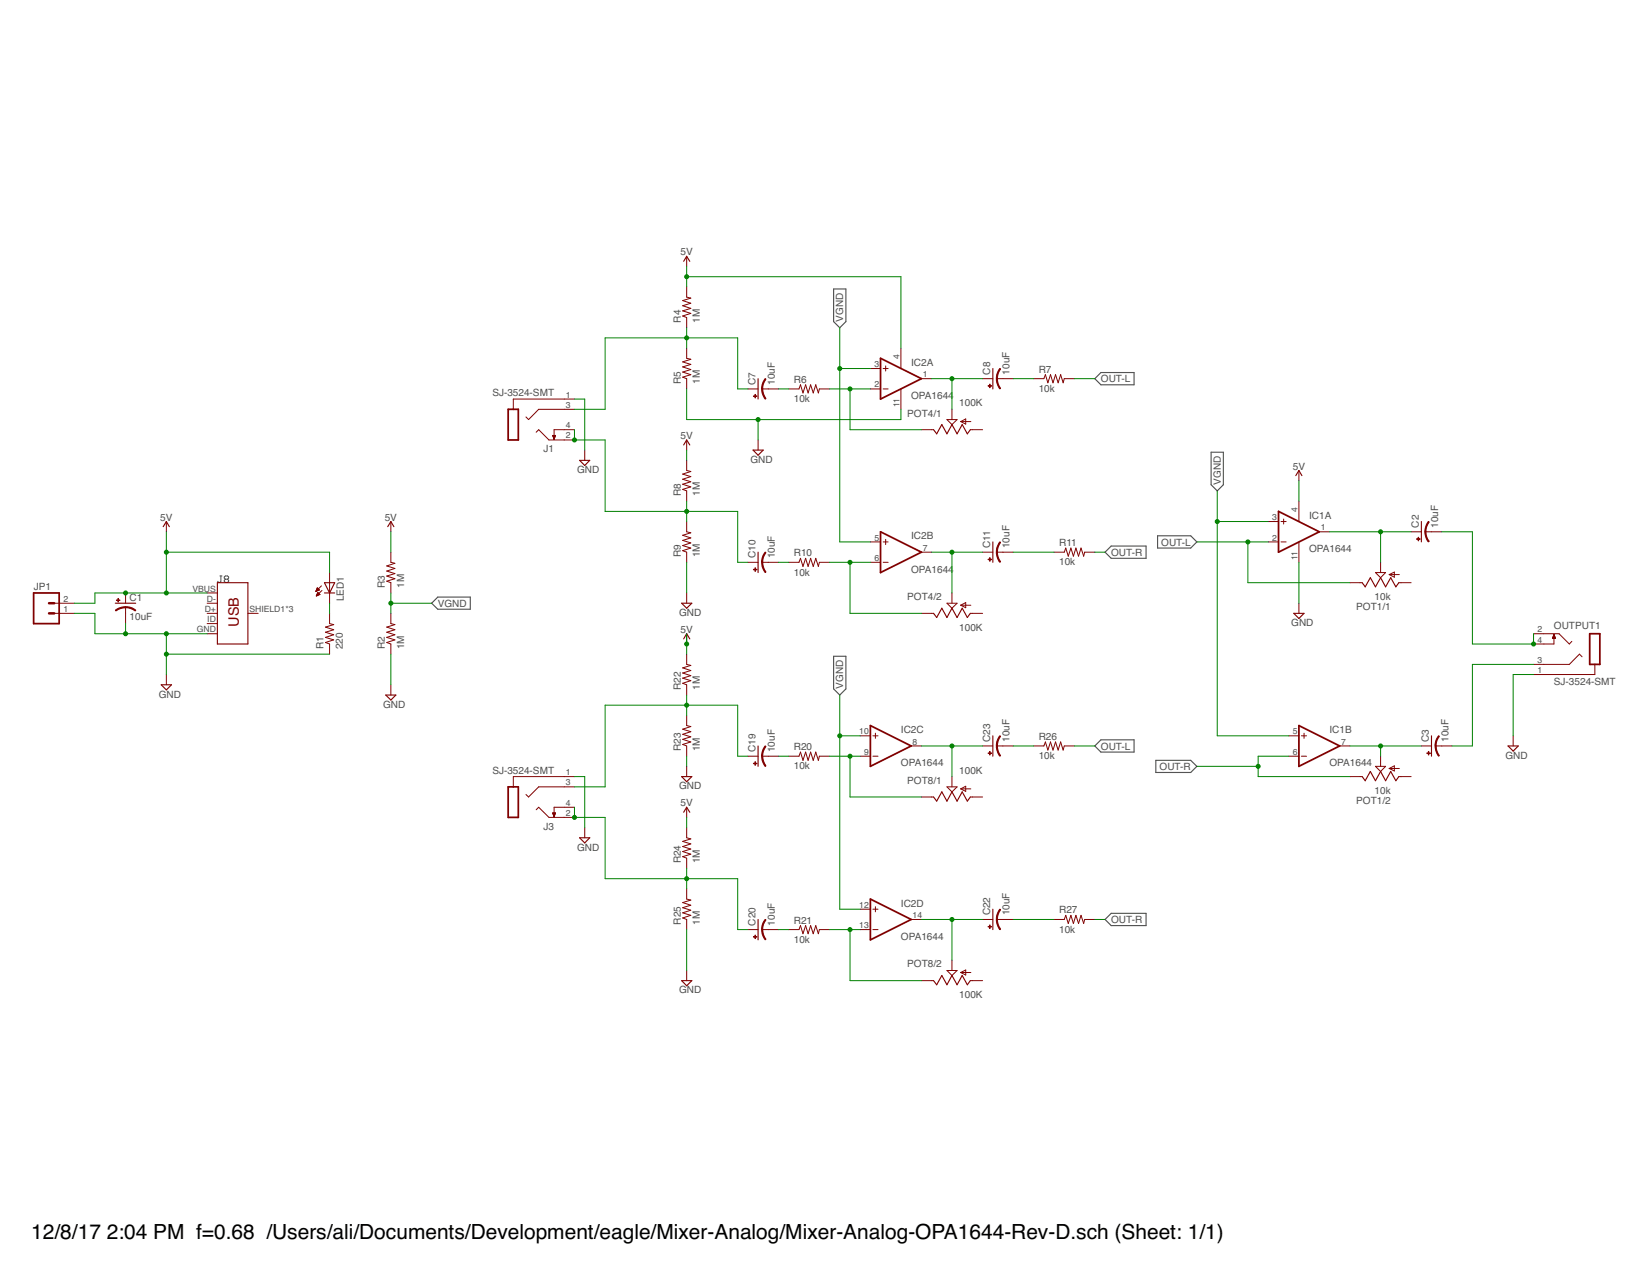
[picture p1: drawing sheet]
<svg xmlns="http://www.w3.org/2000/svg" width="279mm" height="216mm" viewBox="0 0 279 216" stroke-linecap="round" stroke-linejoin="round" font-family="sans-serif">
<path d="M37.2 97.5h.4M37.4 97.5v.9l-.2 .2h-.2l-.2-.2M38.1 98l-.1 .2 .1 .4h.4l.2-.2-.2-.4M38.1 98l-.1-.2v-.2l.1-.1h.4l.2 .1v.2l-.2 .2M38.1 98h.4" fill="none" stroke="#505050" stroke-width=".17"/>
<path d="M141.1 48.9h2.1v5.5l-1.1 1.1-1-1.1zM185.3 64.1l1-1.1h5.6v2.1h-5.6zM205 76.5h2v5.5l-1 1.1-1-1.1zM187 93.4l1-1h6v2.1h-6zM195.9 90.7h5.6l1 1-1 1h-5.6zM74.1 101h5.5v2.1h-5.5l-1.1-1zM141.1 111h2.1v5.6l-1.1 1-1-1zM185.3 126.2l1-1h5.6v2.1h-5.6zM195.6 128.7h5.9l1 1-1 1h-5.9zM187 155.6l1-1.1h6v2.1h-6z" fill="none" stroke="#505050" stroke-width=".19"/>
<g fill="none" stroke="#800000" stroke-width=".19">
<path d="M115.7 44.2l.5-.8 .5 .8M98.1 77.9h1.7l-.8 .9zM115.7 75.3l.5-.9 .5 .9M127.4 76.2h1.8l-.9 .8zM128.3 64.1v3.4M158 72.7l.5 .7 .9-1.6 .9 1.6 .8-1.6 .9 1.6 .8-1.6 .9 1.6 .5-.7M168 62.4v3.4M27.6 89.1l.6-.9 .5 .9M36.8 98.6h5.2v10.4h-5.2zM54.9 98.6h1.7l-.8 1.7zM65.6 89.1l.5-.9 .6 .9M128.3 93.4v3.5"/>
<path d="M168 91.7v3.4M219.3 80.5l.5-.9 .5 .9M230.5 98.6l.5 .7 .9-1.6 .9 1.6 .8-1.6 .9 1.6 .9-1.6 .8 1.6 .5-.7M240.5 88.2v3.5M19.5 102.1h3.5M27.3 115.9h1.7l-.8 .8zM54.9 100.3h1.7M65.3 117.6h1.7l-.9 .8zM115.4 102.1h1.7l-.9 .8zM115.7 108.1l.5-.9 .5 .9M158 103.8l.5 .7 .9-1.6 .9 1.6 .8-1.6 .9 1.6 .8-1.6 .9 1.6 .5-.7M218.9 103.8h1.8l-.9 .8z"/>
<path d="M115.4 131.4h1.7l-.9 .9zM115.7 137.4l.5-.8 .5 .8M128.3 126.2v3.5M158 134.9l.5 .7 .9-1.6 .9 1.6 .8-1.6 .9 1.6 .8-1.6 .9 1.6 .5-.7M168 124.5v3.5M230.5 131.4l.5 .7 .9-1.6 .9 1.6 .8-1.6 .9 1.6 .9-1.6 .8 1.6 .5-.7M242.3 124.5v3.5M255.2 126.2h1.7l-.8 .9zM98.1 141.8h1.7l-.8 .8zM128.3 155.6v3.4M168 153.8v3.5M115.4 165.9h1.7l-.9 .9z"/>
<path d="M158 165.9l.5 .7 .9-1.5 .9 1.5 .8-1.5 .9 1.5 .8-1.5 .9 1.5 .5-.7"/>
</g>
<g fill="none" stroke="#800000" stroke-width=".17">
<path d="M116.2 48.5v1.8l.7 .1-1.4 .5 1.4 .4-1.4 .4 1.4 .5-1.4 .4 1.4 .4-1.4 .5 .7 .2v1.8M116.2 43.4v1.7M116.2 58.9v1.7l.7 .2-1.4 .4 1.4 .5-1.4 .4 1.4 .4-1.4 .4 1.4 .5-1.4 .4 .7 .3v1.7M152.5 58.9v3.5M90.7 73.1l.5-.4 1.7 1.7h4.3M93.6 73.7h.4l-.2 .6zM93.6 73.7h.4M93.6 73.8h.3M93.6 73.9h.3M93.7 74h.2M93.7 74.1h.2M93.7 74.1h.1"/>
<path d="M93.7 74.2h.1M93.7 74.3h.1M97.2 67.5h-10.3v1.8M97.2 69.3h-6l-1.7 1.7-.5-.5M97.2 72.7h-3.4v1.6M99 76.2v1.7M116.2 74.4v1.8M116.2 77.9v1.7l.7 .2-1.4 .4 1.4 .4-1.4 .5 1.4 .4-1.4 .4 1.4 .5-1.4 .4 .7 .3v1.7M126.6 65.8h1.7M128.3 74.4v1.8M129 65.8h2.8M133.5 65.8h1.7l.3-.7 .4 1.4 .4-1.4 .5 1.4 .4-1.4 .4 1.4 .4-1.4 .5 1.4 .2-.7h1.7"/>
<path d="M147.3 65.8h1.7M147.3 62.4h1.7M149.5 65.8h.8M149.5 62.4h.8M149.9 61.9v.9M152.5 65.8v3.5M155.9 72.7h2.1M155.9 64.1h1.7M160.3 71h1.7l-.9 .8zM161.1 69.3v1.7M162.6 71.3h1.7M162.6 71.3l.8-.4v.9z"/>
<path d="M164.2 72.7h2.1M166.3 64.1h1.7M168.7 64.1h2.8M174.9 64.1h1.8l.2-.7 .4 1.4 .5-1.4 .4 1.4 .4-1.4 .5 1.4 .4-1.4 .4 1.4 .2-.7h1.7M219.8 79.6v1.7M28.2 88.2v1.8M53.5 99.9h.3M53.5 99.9h.4M53.6 99.8h.4M53.6 99.7h.4M53.6 99.7h.3M53.7 99.6h.1"/>
<path d="M53.7 99.5h.1M53.7 99.5l.4 .3-.7 .3zM54.4 99.1l-1 1M54.5 99.9l-1 .9M55.8 96.9v5.2M66.1 93.4v1.7l.7 .2-1.4 .5 1.4 .4-1.4 .4 1.4 .4-1.4 .5 1.4 .4-1.4 .4 .7 .3v1.7M66.1 88.2v1.8M116.2 88.2v1.8l.7 .1-1.4 .5 1.4 .4-1.4 .4 1.4 .5-1.4 .4 1.4 .4-1.4 .5 .7 .2v1.7M126.6 95.1h1.7M129 95.1h2.8M133.5 95.1h1.7l.3-.6 .4 1.3 .4-1.3 .5 1.3 .4-1.3 .4 1.3 .4-1.3 .5 1.3 .2-.7h1.7M147.3 95.1h1.7"/>
<path d="M147.3 91.7h1.7M149.5 95.1h.8M149.5 91.7h.8M149.9 91.3v.8M155.9 93.4h1.7M166.3 93.4h1.7M168.7 93.4h2.8M178.4 93.4h1.7l.3-.7 .4 1.4 .4-1.4 .5 1.4 .4-1.4 .4 1.4 .4-1.4 .5 1.4 .2-.7h1.7M214.6 91.7h1.8M214.6 88.2h1.8M216.8 91.7h.9M216.8 88.2h.9"/>
<path d="M217.2 87.8v.9M219.8 84.8v3.4M219.8 91.7v3.4M223.3 90h1.7M228.5 98.6h2M232.8 96.9h1.7l-.9 .8zM233.6 95.1v1.8M235.1 97.2h1.7M235.1 97.2l.9-.4v.9zM236.7 98.6h2.1M238.8 90h1.7M241.2 90h2.8"/>
<path d="M9.2 103.8h3.4M9.2 102.1h3.4M21.3 100.3v1.8M21.3 102.7v2.8M28.2 114.1v1.8M35.1 103.8h1.7M35.1 102.1h1.7M35.1 107.2h1.7M35.1 100.3h1.7M35.1 105.5h1.7M42 103.8h1.7M53.5 100h.1"/>
<path d="M53.6 100.8h.1M53.6 100.7h.2M53.6 100.6h.4M53.6 100.6h.5M53.7 100.5h.4M53.7 100.4h.3M53.7 100.4h.2M53.8 100.3h.1M53.8 100.2l.3 .4-.6 .2zM55.8 103.8v1.7l.7 .2-1.4 .4 1.4 .5-1.4 .4 1.4 .4-1.4 .4 1.4 .5-1.4 .4 .7 .3v1.7M66.1 103.8v1.7l.7 .2-1.4 .4 1.4 .5-1.4 .4 1.4 .4-1.4 .4 1.4 .5-1.4 .4 .7 .3v1.7M66.1 115.9v1.7"/>
<path d="M116.2 100.3v1.8M116.2 107.2v1.8M116.2 110.7v1.7l.7 .2-1.4 .4 1.4 .5-1.4 .4 1.4 .4-1.4 .4 1.4 .5-1.4 .4 .7 .3v1.7M155.9 103.8h2.1M160.3 102.1h1.7l-.9 .8zM161.1 100.3v1.8M162.6 102.4l.8-.4v.8zM162.6 102.4h1.7M164.2 103.8h2.1M219.8 102.1v1.7M259.5 107.2h4.3l1.8 1.8 .4-.5M262.8 108h.4"/>
<path d="M262.8 107.9h.4M262.8 107.8h.3M262.9 107.7h.2M262.9 107.6h.2M262.9 107.5h.2M262.9 107.5h.1M263 107.4h.1M263 107.3v1.7h-3.5M263 107.3l.2 .7h-.4zM267.7 111.1l-.4-.4-1.7 1.7h-6.1M269.9 112.4v1.7h-10.4M90.7 137l.5-.4 1.7 1.7h4.3"/>
<path d="M93.6 137.6h.4l-.2 .6zM93.6 137.6h.4M93.6 137.7h.3M93.6 137.8h.3M93.6 137.9h.3M93.7 137.9h.2M93.7 138h.1M93.7 138.1h.1M93.7 138.2h.1M97.2 131.4h-10.3v1.7M97.2 136.6h-3.4v1.6M97.2 133.1h-6l-1.7 1.8-.5-.5"/>
<path d="M116.2 121.1v1.7l.7 .1-1.4 .5 1.4 .4-1.4 .4 1.4 .5-1.4 .4 1.4 .4-1.4 .5 .7 .2v1.8M116.2 129.7v1.7M116.2 136.6v1.7M126.6 128h1.7M129 128h2.8M133.5 128h1.7l.3-.7 .4 1.4 .4-1.4 .5 1.4 .4-1.4 .4 1.4 .4-1.4 .5 1.4 .2-.7h1.7M145.6 124.5h1.7M145.6 128h1.7M147.7 124.5h.9M147.7 128h.9M148.1 124.1v.8M154.2 126.2h1.7"/>
<path d="M155.9 134.9h2.1M160.3 133.1h1.7l-.9 .9zM161.1 131.4v1.7M162.6 133.5l.8-.5v.9zM162.6 133.5h1.7M164.2 134.9h2.1M166.3 126.2h1.7M168.7 126.2h2.8M174.9 126.2h1.8l.2-.7 .4 1.4 .5-1.4 .4 1.4 .4-1.4 .5 1.4 .4-1.4 .4 1.4 .2-.7h1.7M218.1 124.5h1.7M218.1 128h1.7M220.2 124.5h.9"/>
<path d="M220.2 128h.9M220.7 124.1v.8M226.7 126.2h1.8M228.5 131.4h2M232.8 129.7h1.7l-.9 .8zM233.6 128v1.7M235.1 130l.9-.4v.9zM235.1 130h1.7M236.7 131.4h2.1M240.5 126.2h1.8M243 126.2h2.7M256.1 124.5v1.7"/>
<path d="M99 140v1.8M116.2 140v1.8l.7 .1-1.4 .5 1.4 .4-1.4 .4 1.4 .5-1.4 .4 1.4 .4-1.4 .4 .7 .3v1.7M116.2 150.4v1.7l.7 .2-1.4 .4 1.4 .5-1.4 .4 1.4 .4-1.4 .5 1.4 .4-1.4 .4 .7 .3v1.7M126.6 157.3h1.7M129 157.3h2.8M133.5 157.3h1.7l.3-.7 .4 1.4 .4-1.4 .5 1.4 .4-1.4 .4 1.4 .4-1.4 .5 1.4 .2-.7h1.7M145.6 153.8h1.7M145.6 157.3h1.7M147.7 153.8h.9M147.7 157.3h.9M148.1 153.4v.9M154.2 155.6h1.7"/>
<path d="M166.3 155.6h1.7M168.7 155.6h2.8M178.4 155.6h1.7l.3-.7 .4 1.4 .4-1.4 .5 1.4 .4-1.4 .4 1.4 .4-1.4 .5 1.4 .2-.7h1.7M116.2 164.2v1.7M155.9 165.9h2.1M160.3 164.2h1.7l-.9 .9zM161.1 162.5v1.7M162.6 164.5l.8-.4v.9zM162.6 164.5h1.7M164.2 165.9h2.1"/>
</g>
<path d="M86 69.3h1.7v5.1h-1.7zM149 60.6l6.9 3.5-6.9 3.4zM149 90l6.9 3.4-6.9 3.5zM216.4 86.5l6.9 3.5-6.9 3.4zM5.7 100.3h4.3v5.2h-4.3zM269 107.2h1.7v5.2h-1.7zM86 133.1h1.7v5.2h-1.7zM147.3 122.8l6.9 3.4-6.9 3.5zM219.8 122.8l6.9 3.4-6.9 3.5zM147.3 152.1l6.9 3.5-6.9 3.4z" fill="none" stroke="#800000" stroke-width=".3"/>
<path d="M8.3 102.1h.9M8.3 103.8h.9" fill="none" stroke="#800000" stroke-width=".42"/>
<g fill="#800000" stroke="#800000" stroke-width=".17">
<path d="M129.5 64.1l.1 .1a2.54 2.54 0 0 0-.5 1.6h-.2l.1-.7z" fill-rule="evenodd"/>
<path d="M128.9 65.8h.2a2.9 2.9 0 0 0 .5 1.6l-.1 .1-.2-.1a2.47 2.47 0 0 1-.4-1.6z" fill-rule="evenodd"/>
<path d="M129.5 93.4l.1 .1a2.43 2.43 0 0 0-.5 1.6h-.2v-.2a2.57 2.57 0 0 1 .6-1.5z" fill-rule="evenodd"/>
<path d="M128.9 95.1h.2a2.76 2.76 0 0 0 .5 1.7l-.1 .1-.2-.2a2.47 2.47 0 0 1-.4-1.6z" fill-rule="evenodd"/>
<path d="M169.2 91.7l.1 .1a2.89 2.89 0 0 0-.5 1.6h-.2a2.54 2.54 0 0 1 .6-1.7z" fill-rule="evenodd"/>
<path d="M168.6 93.4h.2a2.77 2.77 0 0 0 .5 1.6l-.1 .1-.4-.5z" fill-rule="evenodd"/>
<path d="M169.2 62.3l.1 .1a2.76 2.76 0 0 0-.5 1.7h-.2a2.47 2.47 0 0 1 .6-1.8z" fill-rule="evenodd"/>
<path d="M168.6 64.1h.2a2.76 2.76 0 0 0 .5 1.6l-.1 .1-.4-.6z" fill-rule="evenodd"/>
<path d="M241.7 88.2l.2 .1a2.72 2.72 0 0 0-.6 1.7h-.2l.1-.7z" fill-rule="evenodd"/>
<path d="M241.1 90h.2a2.42 2.42 0 0 0 .6 1.6l-.2 .1-.3-.6z" fill-rule="evenodd"/>
<path d="M243.5 124.5l.1 .1a2.43 2.43 0 0 0-.6 1.6h-.2v-.2a2.57 2.57 0 0 1 .7-1.5z" fill-rule="evenodd"/>
<path d="M242.9 126.2h.1a2.76 2.76 0 0 0 .6 1.6l-.1 .2-.4-.6z" fill-rule="evenodd"/>
<path d="M21.3 102.7a2.47 2.47 0 0 1 1.7 .6l-.1 .1a2.76 2.76 0 0 0-1.6-.6z" fill-rule="evenodd"/>
<path d="M19.5 103.3l1.1-.6h.7v.1a2.76 2.76 0 0 0-1.7 .6z" fill-rule="evenodd"/>
<path d="M129.5 126.2l.1 .1a2.54 2.54 0 0 0-.5 1.7h-.2l.1-.7z" fill-rule="evenodd"/>
<path d="M128.9 128h.2a2.9 2.9 0 0 0 .5 1.6l-.1 .1-.2-.2a2.47 2.47 0 0 1-.4-1.5z" fill-rule="evenodd"/>
<path d="M129.5 155.6l.1 .1a2.43 2.43 0 0 0-.5 1.6h-.2v-.2a2.57 2.57 0 0 1 .6-1.5z" fill-rule="evenodd"/>
<path d="M128.9 157.3h.2a2.76 2.76 0 0 0 .5 1.6l-.1 .1-.2-.2a2.47 2.47 0 0 1-.4-1.5z" fill-rule="evenodd"/>
<path d="M169.2 153.8l.1 .1a2.89 2.89 0 0 0-.5 1.7h-.2a2.54 2.54 0 0 1 .6-1.8z" fill-rule="evenodd"/>
<path d="M168.6 155.6h.2a2.9 2.9 0 0 0 .5 1.6l-.1 .1-.4-.6z" fill-rule="evenodd"/>
<path d="M169.2 124.5l.1 .1a2.76 2.76 0 0 0-.5 1.6h-.2a2.47 2.47 0 0 1 .6-1.7z" fill-rule="evenodd"/>
<path d="M168.6 126.2h.2a2.76 2.76 0 0 0 .5 1.6l-.1 .2-.4-.6z" fill-rule="evenodd"/>
</g>
<g fill="#800000" stroke="#800000" stroke-width=".17">
<path d="M127.8 66.7v.6z"/>
<path d="M127.5 67l.6 .1z"/>
<path d="M127.8 96.1v.6z"/>
<path d="M127.5 96.3l.6 .1z"/>
<path d="M167.5 94.4l.1 .6z"/>
<path d="M167.2 94.6l.6 .1z"/>
<path d="M167.5 65l.1 .6z"/>
<path d="M167.2 65.3h.6z"/>
<path d="M240 90.9l.1 .6z"/>
<path d="M239.7 91.2h.6z"/>
<path d="M241.7 127.1l.1 .6z"/>
<path d="M241.5 127.4l.6 .1z"/>
<path d="M19.7 101.5l.6 .1z"/>
<path d="M20 101.3v.6z"/>
<path d="M127.8 128.9v.6z"/>
<path d="M127.5 129.1l.6 .1z"/>
<path d="M127.8 158.2v.6z"/>
<path d="M127.5 158.5l.6 .1z"/>
<path d="M167.5 156.5l.1 .6z"/>
<path d="M167.2 156.8h.6z"/>
<path d="M167.5 127.1l.1 .6z"/>
<path d="M167.2 127.4l.6 .1z"/>
</g>
<g fill="none" stroke="#008000" stroke-width=".17">
<path d="M116.2 45.1v3.4M116.2 55.5v3.4M116.2 46.8h36.3v12.1M142.1 55.5v36.2h5.2M97.2 67.5h1.8v8.7M97.2 72.7v1.7h5.2v12.1h22.4v8.6h1.8M116.2 65.8v5.2h36.3v-1.7M116.2 76.2v1.7M126.6 65.8h-1.8v-8.6h-22.4v12.1h-5.2M128.3 71v3.4M131.8 65.8h1.7M140.4 65.8h6.9"/>
<path d="M142.1 62.4h5.2M143.8 65.8v6.9h12.1M157.6 64.1h8.7M161.1 64.1v5.2M171.5 64.1h3.4M181.8 64.1h3.5M28.2 90v10.3M28.2 93.4h27.6v3.5M66.1 90v3.4M116.2 84.8v3.4M116.2 95.1v5.2M131.8 95.1h1.7"/>
<path d="M140.4 95.1h6.9M143.8 95.1v8.7h12.1M157.6 93.4h8.7M161.1 93.4v6.9M171.5 93.4h6.9M185.3 93.4h1.7M202.5 91.7h12.1M206 83.1v41.4h12.1M206 88.2h8.6M211.2 91.7v6.9h17.3M219.8 81.3v3.5M219.8 95.1v7"/>
<path d="M225 90h13.8M233.6 90v5.1M244 90h5.2v19h10.3v-1.8M12.6 103.8h3.5v3.4h19M21.3 105.5v1.7M28.2 107.2v6.9M28.2 110.7h27.6M35.1 100.3h-19v1.8h-3.5M55.8 102.1v1.7M66.1 100.3v3.5M66.1 110.7v5.2M66.1 102.1h6.9"/>
<path d="M116.2 107.2v3.5M116.2 117.6v3.5M142.1 117.6v36.2h3.5M259.5 114.1h-3.4v10.4M259.5 112.4h-10.3v13.8h-3.5M97.2 131.4h1.8v8.6M97.2 136.6v1.7h5.2v10.4h22.4v8.6h1.8M116.2 128v1.7M116.2 138.3v1.7M126.6 128h-1.8v-8.7h-22.4v13.8h-5.2M131.8 128h1.7M140.4 128h5.2"/>
<path d="M142.1 124.5h3.5M143.8 128v6.9h12.1M155.9 126.2h10.4M161.1 126.2v5.2M171.5 126.2h3.4M181.8 126.2h3.5M202.5 129.7h10.4M218.1 128h-5.2v3.4h15.6M228.5 126.2h12M233.6 126.2v1.8M116.2 146.9v3.5M116.2 157.3v6.9"/>
<path d="M131.8 157.3h1.7M140.4 157.3h5.2M143.8 157.3v8.6h12.1M155.9 155.6h10.4M161.1 155.6v6.9M171.5 155.6h6.9M185.3 155.6h1.7"/>
</g>
<g fill="#008000" stroke="#008000" stroke-width=".17">
<circle cx="28.2" cy="107.2" r=".34"/>
<circle cx="28.2" cy="110.7" r=".34"/>
<circle cx="21.3" cy="107.2" r=".34"/>
<circle cx="128.3" cy="71" r=".34"/>
<circle cx="28.2" cy="100.3" r=".34"/>
<circle cx="28.2" cy="93.4" r=".34"/>
<circle cx="21.3" cy="100.3" r=".34"/>
<circle cx="116.2" cy="46.8" r=".34"/>
<circle cx="161.1" cy="93.4" r=".34"/>
<circle cx="259.5" cy="109" r=".34"/>
<circle cx="143.8" cy="95.1" r=".34"/>
<circle cx="161.1" cy="64.1" r=".34"/>
<circle cx="116.2" cy="57.2" r=".34"/>
<circle cx="143.8" cy="65.8" r=".34"/>
<circle cx="233.6" cy="90" r=".34"/>
<circle cx="233.6" cy="126.2" r=".34"/>
<circle cx="211.2" cy="91.7" r=".34"/>
<circle cx="212.9" cy="129.7" r=".34"/>
<circle cx="66.1" cy="102.1" r=".34"/>
<circle cx="206" cy="88.2" r=".34"/>
<circle cx="142.1" cy="62.4" r=".34"/>
<circle cx="142.1" cy="124.5" r=".34"/>
<circle cx="116.2" cy="119.3" r=".34"/>
<circle cx="161.1" cy="155.6" r=".34"/>
<circle cx="143.8" cy="157.3" r=".34"/>
<circle cx="161.1" cy="126.2" r=".34"/>
<circle cx="116.2" cy="148.7" r=".34"/>
<circle cx="97.2" cy="138.3" r=".34"/>
<circle cx="143.8" cy="128" r=".34"/>
<circle cx="116.2" cy="109" r=".34"/>
<circle cx="116.2" cy="86.5" r=".34"/>
<circle cx="97.2" cy="74.4" r=".34"/>
</g>
<g font-size="3.5">
<text x="5.3" y="209.6">12/8/17</text>
<text x="18.1" y="209.6">2:04 PM f=0.68 /Users/ali/Documents/Development/eagle/Mixer-Analog/Mixer-Analog-OPA1644-Rev-D.sch (Sheet: 1/1)</text>
</g>
<text font-size="2.4" fill="#800000" x="40.4" y="106" transform="rotate(-90 40.4 106)">USB</text>
<g font-size="1.7" fill="#505050">
<text x="115.2" y="43.2">5V</text>
<text x="115.2" y="54.6" transform="rotate(-90 115.2 54.6)">R4</text>
<text x="118.5" y="54.6" transform="rotate(-90 118.5 54.6)">1M</text>
<text x="142.7" y="54.4" transform="rotate(-90 142.7 54.4)">VGND</text>
<text x="115.2" y="64.9" transform="rotate(-90 115.2 64.9)">R5</text>
<text x="118.5" y="64.9" transform="rotate(-90 118.5 64.9)">1M</text>
<text x="127.9" y="65.1" transform="rotate(-90 127.9 65.1)">C7</text>
<text x="131.1" y="65.1" transform="rotate(-90 131.1 65.1)">10uF</text>
<text x="134.3" y="64.8">R6</text>
<text x="154.2" y="61.9">IC2A</text>
<text x="167.6" y="63.4" transform="rotate(-90 167.6 63.4)">C8</text>
<text x="170.9" y="63.4" transform="rotate(-90 170.9 63.4)">10uF</text>
<text x="175.8" y="63.1">R7</text>
<text x="186.3" y="64.7">OUT-L</text>
<text x="83.3" y="67">SJ-3524-SMT</text>
<text x="134.3" y="68">10k</text>
<text x="153.5" y="70.5">POT4/1</text>
<text x="154.2" y="67.5">OPA1644</text>
<text x="162.3" y="68.7">100K</text>
<text x="175.8" y="66.3">10k</text>
<text x="92" y="76.5">J1</text>
<text x="115.2" y="74.3">5V</text>
<text x="97.6" y="80">GND</text>
<text x="115.2" y="83.9" transform="rotate(-90 115.2 83.9)">R8</text>
<text x="118.5" y="83.9" transform="rotate(-90 118.5 83.9)">1M</text>
<text x="127" y="78.3">GND</text>
<text x="206.6" y="82" transform="rotate(-90 206.6 82)">VGND</text>
<text x="218.8" y="79.4">5V</text>
<text x="27.1" y="88.1">5V</text>
<text x="65.1" y="88.1">5V</text>
<text x="221.5" y="87.8">IC1A</text>
<text x="240.1" y="89.3" transform="rotate(-90 240.1 89.3)">C2</text>
<text x="243.4" y="89.3" transform="rotate(-90 243.4 89.3)">10uF</text>
<text x="115.2" y="94.3" transform="rotate(-90 115.2 94.3)">R9</text>
<text x="118.5" y="94.3" transform="rotate(-90 118.5 94.3)">1M</text>
<text x="127.9" y="94.5" transform="rotate(-90 127.9 94.5)">C10</text>
<text x="131.1" y="94.5" transform="rotate(-90 131.1 94.5)">10uF</text>
<text x="134.3" y="94.1">R10</text>
<text x="154.2" y="91.3">IC2B</text>
<text x="167.6" y="92.7" transform="rotate(-90 167.6 92.7)">C11</text>
<text x="170.9" y="92.7" transform="rotate(-90 170.9 92.7)">10uF</text>
<text x="179.2" y="95.7">10k</text>
<text x="179.2" y="92.4">R11</text>
<text x="188" y="94">OUT-R</text>
<text x="196.5" y="92.3">OUT-L</text>
<text x="221.5" y="93.4">OPA1644</text>
<text x="5.7" y="99.8">JP1</text>
<text x="21.9" y="101.6">C1</text>
<text x="58.2" y="101.7" transform="rotate(-90 58.2 101.7)">LED1</text>
<text x="65.1" y="99.5" transform="rotate(-90 65.1 99.5)">R3</text>
<text x="68.4" y="99.5" transform="rotate(-90 68.4 99.5)">1M</text>
<text x="134.3" y="97.4">10k</text>
<text x="153.5" y="101.5">POT4/2</text>
<text x="154.2" y="96.9">OPA1644</text>
<text x="232.6" y="101.5">10k</text>
<text x="21.9" y="104.9">10uF</text>
<text x="74.1" y="102.7">VGND</text>
<text x="114.9" y="104.2">GND</text>
<text x="115.2" y="107.1">5V</text>
<text x="162.3" y="106.7">100K</text>
<text x="218.5" y="105.9">GND</text>
<text x="229.5" y="103.3">POT1/1</text>
<text x="263" y="106.4">OUTPUT1</text>
<text x="54.8" y="109.8" transform="rotate(-90 54.8 109.8)">R1</text>
<text x="58" y="109.8" transform="rotate(-90 58 109.8)">220</text>
<text x="65.1" y="109.8" transform="rotate(-90 65.1 109.8)">R2</text>
<text x="68.4" y="109.8" transform="rotate(-90 68.4 109.8)">1M</text>
<text x="26.9" y="118">GND</text>
<text x="64.8" y="119.8">GND</text>
<text x="115.2" y="116.7" transform="rotate(-90 115.2 116.7)">R22</text>
<text x="118.5" y="116.7" transform="rotate(-90 118.5 116.7)">1M</text>
<text x="142.7" y="116.6" transform="rotate(-90 142.7 116.6)">VGND</text>
<text x="263" y="115.9">SJ-3524-SMT</text>
<text x="152.5" y="124.1">IC2C</text>
<text x="167.6" y="125.5" transform="rotate(-90 167.6 125.5)">C23</text>
<text x="170.9" y="125.5" transform="rotate(-90 170.9 125.5)">10uF</text>
<text x="175.8" y="125.2">R26</text>
<text x="225" y="124.1">IC1B</text>
<text x="241.8" y="125.5" transform="rotate(-90 241.8 125.5)">C3</text>
<text x="245.1" y="125.5" transform="rotate(-90 245.1 125.5)">10uF</text>
<text x="83.3" y="130.9">SJ-3524-SMT</text>
<text x="115.2" y="127.1" transform="rotate(-90 115.2 127.1)">R23</text>
<text x="118.5" y="127.1" transform="rotate(-90 118.5 127.1)">1M</text>
<text x="127.9" y="127.3" transform="rotate(-90 127.9 127.3)">C19</text>
<text x="131.1" y="127.3" transform="rotate(-90 131.1 127.3)">10uF</text>
<text x="134.3" y="130.2">10k</text>
<text x="134.3" y="126.9">R20</text>
<text x="152.5" y="129.7">OPA1644</text>
<text x="162.3" y="130.9">100K</text>
<text x="175.8" y="128.5">10k</text>
<text x="186.3" y="126.8">OUT-L</text>
<text x="196.2" y="130.3">OUT-R</text>
<text x="225" y="129.7">OPA1644</text>
<text x="254.8" y="128.4">GND</text>
<text x="114.9" y="133.6">GND</text>
<text x="115.2" y="136.4">5V</text>
<text x="153.5" y="132.6">POT8/1</text>
<text x="229.5" y="136.1">POT1/2</text>
<text x="232.6" y="134.3">10k</text>
<text x="92" y="140.4">J3</text>
<text x="97.6" y="143.9">GND</text>
<text x="115.2" y="146.1" transform="rotate(-90 115.2 146.1)">R24</text>
<text x="118.5" y="146.1" transform="rotate(-90 118.5 146.1)">1M</text>
<text x="152.5" y="153.4">IC2D</text>
<text x="167.6" y="154.9" transform="rotate(-90 167.6 154.9)">C22</text>
<text x="170.9" y="154.9" transform="rotate(-90 170.9 154.9)">10uF</text>
<text x="179.2" y="154.6">R27</text>
<text x="115.2" y="156.4" transform="rotate(-90 115.2 156.4)">R25</text>
<text x="118.5" y="156.4" transform="rotate(-90 118.5 156.4)">1M</text>
<text x="127.9" y="156.6" transform="rotate(-90 127.9 156.6)">C20</text>
<text x="131.1" y="156.6" transform="rotate(-90 131.1 156.6)">10uF</text>
<text x="134.3" y="159.5">10k</text>
<text x="134.3" y="156.3">R21</text>
<text x="152.5" y="159">OPA1644</text>
<text x="179.2" y="157.8">10k</text>
<text x="188" y="156.2">OUT-R</text>
<text x="153.5" y="163.7">POT8/2</text>
<text x="114.9" y="168.1">GND</text>
<text x="162.3" y="168.9">100K</text>
</g>
<g font-size="1.5" fill="#505050">
<text x="148" y="65.6">2</text>
<text x="148" y="62.1">3</text>
<text x="152.2" y="60.8" transform="rotate(-90 152.2 60.8)">4</text>
<text x="156.2" y="63.8">1</text>
<text x="95.7" y="69">3</text>
<text x="95.7" y="67.3">1</text>
<text x="152.2" y="68.9" transform="rotate(-90 152.2 68.9)">11</text>
<text x="95.7" y="74.2">2</text>
<text x="95.7" y="72.5">4</text>
<text x="215.3" y="88">3</text>
<text x="219.6" y="86.7" transform="rotate(-90 219.6 86.7)">4</text>
<text x="223.5" y="89.7">1</text>
<text x="148" y="94.9">6</text>
<text x="148" y="91.5">5</text>
<text x="156.2" y="93.2">7</text>
<text x="215.3" y="91.5">2</text>
<text x="219.6" y="94.8" transform="rotate(-90 219.6 94.8)">11</text>
<text x="10.7" y="101.8">2</text>
<text x="32.6" y="100.1">VBUS</text>
<text x="35" y="101.8">D-</text>
<text x="10.7" y="103.5">1</text>
<text x="33.3" y="107">GND</text>
<text x="34.6" y="103.5">D+</text>
<text x="35.1" y="105.3">ID</text>
<text x="42.2" y="103.5">SHIELD1*3</text>
<text x="260.2" y="107">2</text>
<text x="260.2" y="108.7">4</text>
<text x="260.2" y="112.2">3</text>
<text x="260.2" y="113.9">1</text>
<text x="145.4" y="124.3">10</text>
<text x="154.4" y="126">8</text>
<text x="218.8" y="124.3">5</text>
<text x="227" y="126">7</text>
<text x="95.7" y="131.2">1</text>
<text x="146.2" y="127.7">9</text>
<text x="218.8" y="127.7">6</text>
<text x="95.7" y="136.3">4</text>
<text x="95.7" y="132.9">3</text>
<text x="95.7" y="138.1">2</text>
<text x="145.4" y="153.6">12</text>
<text x="154.4" y="155.3">14</text>
<text x="145.4" y="157.1">13</text>
</g>
</svg>
